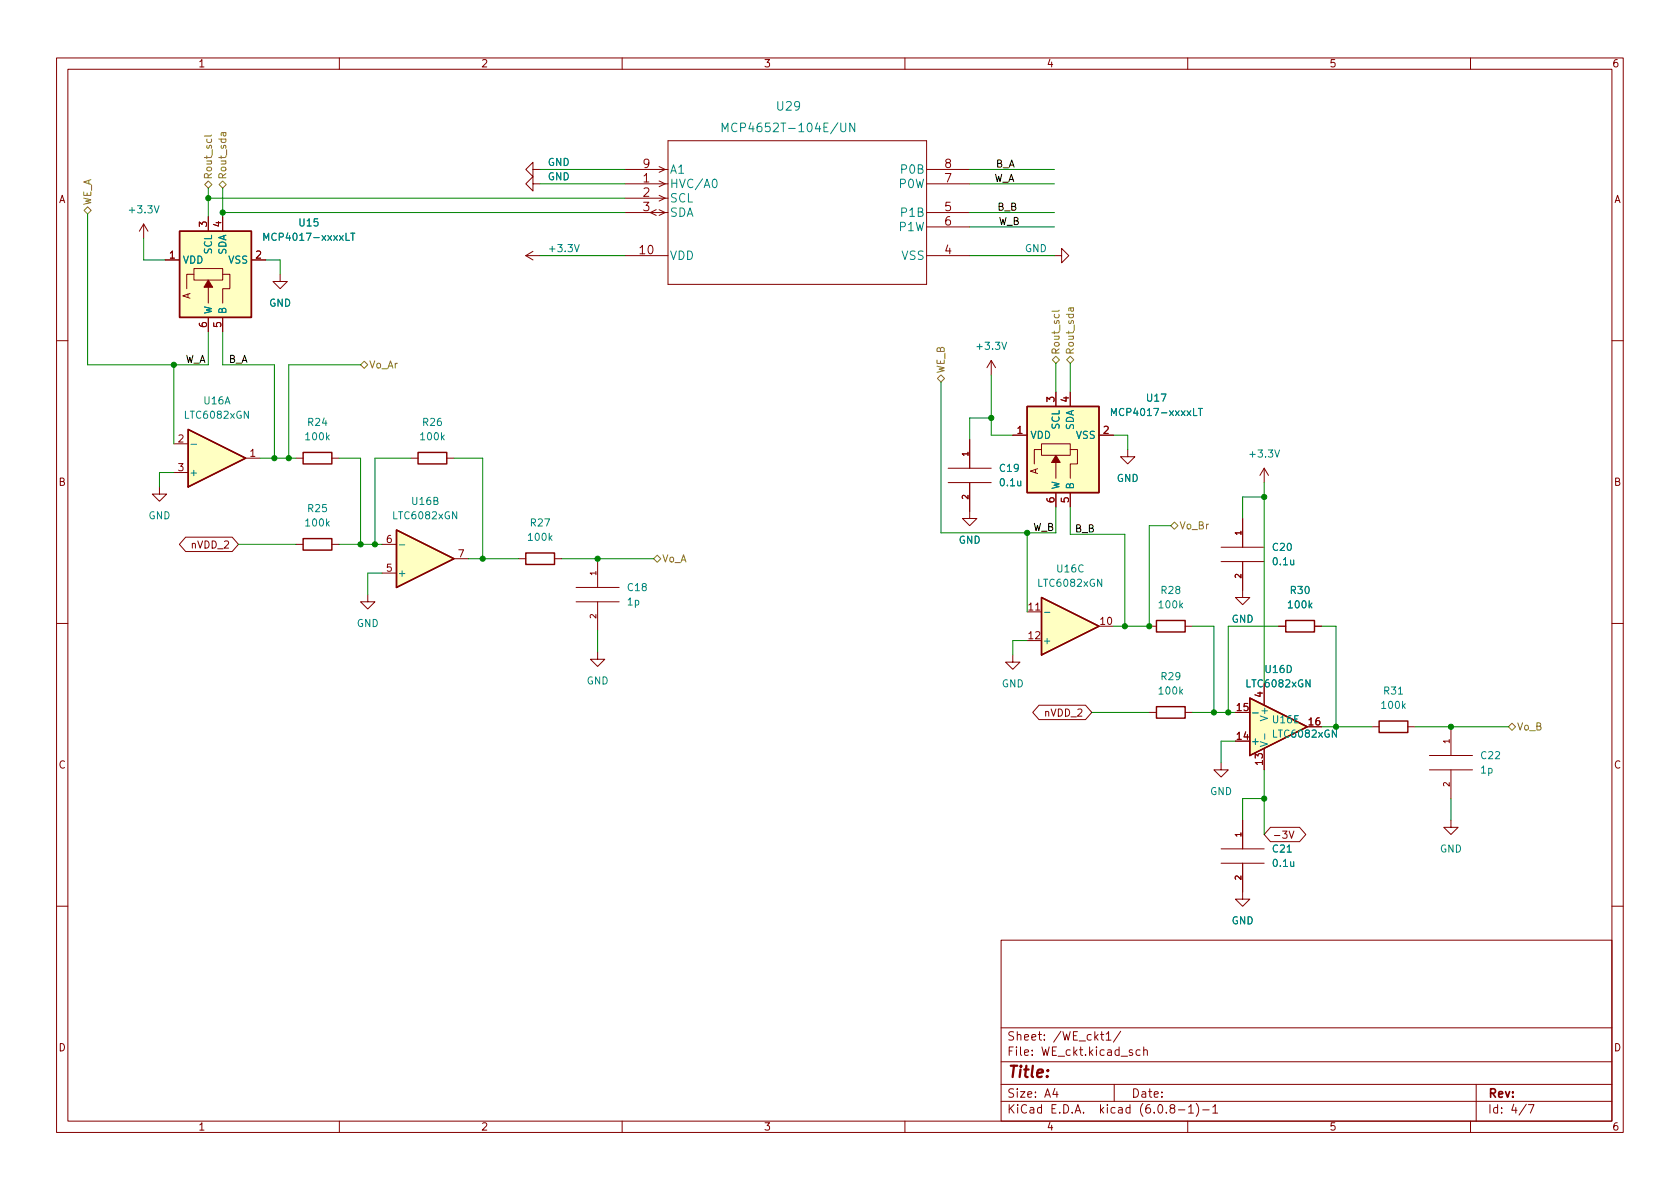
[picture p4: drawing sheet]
<svg xmlns="http://www.w3.org/2000/svg" width="297mm" height="210mm" viewBox="0 0 297 210" stroke-linecap="round" stroke-linejoin="round" font-family="sans-serif">
<g fill="none" stroke="#840000" stroke-width=".18">
<path d="M10 10.2h277v190.1h-277zM12 12.2h273v186.1h-273zM60 10.2v2M110 10.2v2M160 10.2v2M210 10.2v2M260 10.2v2M25.4 39.6l-.8 1.3M25.4 39.6v2.6M25.4 39.6l.8 1.3M36.8 38.3v2.6M39.4 38.3v2.6"/>
<path d="M94.2 32.5v-1.3l-1.2 1.3 1.2 1.3v-1.3h1.3M94.2 30v-1.3l-1.2 1.3 1.2 1.2v-1.2h1.3M110.5 32.5h7.6M110.5 35h7.6M110.5 37.6h7.6M110.5 30h7.6M116 37.1l-1 .5 1 .5M116.5 37.1l1.1 .5-1.1 .5M116.5 34.5l1.1 .5-1.1 .6M116.5 32l1.1 .5-1.1 .5M116.5 29.5l1.1 .5-1.1 .5M118.1 24.9h45.7v25.4h-45.7z"/>
<path d="M163.8 32.5h7.6M163.8 37.6h7.6M163.8 30h7.6M29.2 46h2.5M34.3 47.5h5.1v2h-5.1zM34.3 48.5h-1.3v2.5M36.8 50.8v2.8M36.8 56.1v2.6M39.4 48.5h1.2v2.5h-1.2v2.6M39.4 56.1v2.6M44.4 46h2.6M49.5 48.5v1.3h1.3l-1.3 1.2-1.2-1.2h1.2"/>
<path d="M93 45.2h2.5M93 45.2l1.2 .8M94.2 44.4l-1.2 .8M110.5 45.2h7.6M163.8 45.2h7.6M163.8 40.1h7.6M186.4 45.2h1.3v1.3l1.3-1.3-1.3-1.3v1.3M10 60.2h2M30.7 78.5h2.6M171.4 77.7v5.1M175.3 63.7l-.8 1.3M175.3 63.7v2.6"/>
<path d="M175.3 63.7l.7 1.3M179.1 77h2.5M184.1 78.5h5.1v2h-5.1zM184.1 79.5h-1.2v2.5M186.7 69.3v2.6M189.2 79.5h1.3v2.5h-1.3v2.6M189.2 69.3v2.6M194.3 77h2.5M199.4 79.5v1.3h1.3l-1.3 1.2-1.3-1.2h1.3M285 60.2h2M28.2 86.1v1.3h1.3l-1.3 1.2-1.3-1.2h1.3M30.7 83.6h2.6"/>
<path d="M32.8 95h8.3l1.1 1.3-1.1 1.2h-8.3l-1.1-1.2zM43.4 81h2.6M52.3 96.3h1.3M52.3 81h1.3M58.7 96.3h1.2M58.7 81h1.2M67.6 96.3h2.5M72.6 81h1.3M79 81h1.3M80.3 98.8h2.5M91.7 98.8h1.3M98 98.8h1.3"/>
<path d="M105.7 98.8v5.1M167.6 85.3h7.7M167.6 82.8h7.7M171.4 85.3v6.4h1.3l-1.3 1.3-1.2-1.3h1.2M186.7 81.8v2.8M186.7 87.1v2.6M189.2 87.1v2.6M215.9 99.3h7.6M215.9 96.8h7.6M219.7 99.3v6.4h1.3l-1.3 1.2-1.3-1.2h1.3M219.7 91.7v5.1M223.5 82.8v2.5"/>
<path d="M223.5 82.8l-.7 1.3M223.5 82.8l.8 1.3M10 110.2h2M65 105.2v1.2h1.3l-1.3 1.3-1.2-1.3h1.2M67.6 101.3h2.5M101.9 106.4h7.6M101.9 103.9h7.6M105.7 115.3v1.3h1.2l-1.2 1.3-1.3-1.3h1.3M105.7 106.4v5.1M179.1 115.8v1.3h1.2l-1.2 1.3-1.3-1.3h1.3M181.6 108.2h2.5M203.2 110.7h1.3"/>
<path d="M209.5 110.7h1.3M226.1 110.7h1.2M232.4 110.7h1.3M285 110.2h2M183.7 124.7h8.2l1.1 1.3-1.1 1.2h-8.2l-1.1-1.2zM203.2 126h1.3M209.5 126h1.3M215.9 134.9v1.2h1.3l-1.3 1.3-1.3-1.3h1.3M223.5 120.9v3.8M223.5 132.3v3.8M242.6 128.5h1.2M248.9 128.5h1.3"/>
<path d="M252.7 136.1h7.6M252.7 133.6h7.6M256.5 128.5v5.1M256.5 136.1v5.1M215.9 152.6h7.6M215.9 150.1h7.6M219.7 152.6v6.4h1.3l-1.3 1.3-1.3-1.3h1.3M219.7 145v5.1M224.6 146.3h5.2l1.1 1.3-1.1 1.2h-5.2l-1.1-1.2zM227.9 147l.5 1.2 .4-1.2M256.5 145v1.3h1.3l-1.3 1.3-1.2-1.3h1.2M10 160.2h2"/>
<path d="M177 166.3h108v32h-108zM285 160.2h2M60 198.3v2M110 198.3v2M160 198.3v2M177 194.8h108M177 191.8h108M177 187.8h108M177 181.8h108M186.5 192.5l-.4 1h1M186.9 193v1M194.6 182.9h.5"/>
<path d="M194.8 182.4v1.3l.3 .2M195.6 182.9l.4-.5v1.5M195.6 183.9h.8M197 191.8v3M198.1 182.4l-1.2 1.9M200.2 185.7l-.3-.1-.3 .2 .1 .3 .5 .1v.4h-.6M201.6 185.7l-.5-.1-.2 .3v.4l.1 .3h.6M202.2 185.8l.2-.2 .4 .1 .1 .9M202.2 185.1v1.5M207.1 196l-.2-.3v-.2l.2-.2 .5 .1 .1 .2-.1 .2-.6 .2-.1 .3v.4l.2 .1h.5l.1-.3-.1-.4-.2-.1M208.4 196.3h1.1M210 198.3v2"/>
<path d="M210.1 195.8l.5-.5v1.5M210.1 196.8h.9M211.5 195.1a1.72 1.72 0 0 1 0 2.3M212.6 196.3h1.2M214.4 195.8l.5-.5v1.5M214.4 196.8h.9M260 198.3v2M261 191.8v6.5M269.9 195.3l-1.3 1.9M270.2 195.3h1l-.6 1.5"/>
</g>
<g fill="none" stroke="#840000" stroke-width=".25">
<path d="M31.7 40.9h12.7v15.2h-12.7zM33.3 75.9l10.1 5.1-10.1 5.1zM181.6 71.9h12.7v15.2h-12.7zM53.6 95.2h5.1v2.1h-5.1zM53.6 80h5.1v2h-5.1zM70.1 93.7l10.2 5.1-10.2 5.1zM73.9 80h5.1v2h-5.1zM93 97.8h5v2h-5zM184.1 105.7l10.2 5-10.2 5.1zM204.5 109.7h5v2.1h-5zM227.3 109.7h5.1v2.1h-5.1zM204.5 125h5v2h-5z"/>
<path d="M221 123.4l10.1 5.1-10.1 5.1zM243.8 127.5h5.1v2h-5.1z"/>
</g>
<g fill="none" stroke="#008484" stroke-width=".18">
<path d="M126.1 31.8l.2-.1a.81 .81 0 0 1 .6 .6 .81 .81 0 0 1-.3 .8l-.2 .1a.81 .81 0 0 1-.3-1.4zM127.7 23.3v-1.5l.5 1.1 .5-1.1v1.5M151.1 21.8v1.5l-.8-1.5v1.5M46.7 42.5v-1.3l.4 .9 .4-.9v1.3M62 41.2h.7M62.4 41.2v1.3M33.8 78.6h.9M196.5 73.5v-1.3l.4 .9 .5-.9v1.3M211.9 72.2h.7M212.2 72.2v1.3M70.6 96.4h1M184.7 108.3h.9"/>
<path d="M221.5 126.1h1M223.6 129.8v.9"/>
</g>
<g fill="#ffffc2" stroke="#ffffc2" stroke-width=".18">
<path d="M33.3 75.9l10.1 5.1-10.1 5.1z"/>
<path d="M221 123.4l10.1 5.1-10.1 5.1z"/>
<path d="M70.1 93.7l10.2 5.1-10.2 5.1z"/>
<path d="M31.7 40.9h12.7v15.2h-12.7z"/>
<path d="M181.6 71.9h12.7v15.2h-12.7z"/>
<path d="M184.1 105.7l10.2 5-10.2 5.1z"/>
</g>
<g fill="#840000" stroke="#840000" stroke-width=".18">
<path d="M36.8 49.5l.8 1.3h-1.5z"/>
<path d="M186.7 80.5l.8 1.3h-1.6z"/>
</g>
<g fill="none" stroke="#848400" stroke-width=".18">
<path d="M14.9 37.2l.6-.6 .6 .6-.6 .6zM36.2 32.6l.6-.6 .7 .6-.7 .7zM37.4 23.9l-.2 .2h-1.1M38.7 32.6l.7-.6 .6 .6-.6 .7zM39.4 23.4l.1 .5 .1 .2 .3-.2v-.5M39.9 23.4l-.7 .1v.5M187.3 54.9l-.2 .1h-1.1M189.3 54.4v.5l.2 .1 .3-.1-.1-.5M189.8 54.4l-.8 .1v.5M63.8 64.5l.6-.6 .6 .6-.6 .6zM166.4 66.3l.6 .6-.6 .7-.7-.7zM186.1 63.6l.6-.6 .6 .6-.6 .7z"/>
<path d="M188.6 63.6l.6-.6 .7 .6-.7 .7zM115.6 98.8l.6-.6 .6 .6-.6 .6zM207 93l.6-.7 .7 .7-.7 .6zM266.7 128.5l.6-.6 .7 .6-.7 .7z"/>
</g>
<g fill="none" stroke="#008400" stroke-width=".18">
<path d="M15.5 37.8v26.7h21.3v-5.8M36.8 33.3v5M36.8 35h73.7M39.4 33.3v5M39.4 37.6h71.1M95.5 30h15M95.5 32.5h15M171.4 37.6h15M171.4 30h15M171.4 32.5h15M25.4 42.2v3.8h3.8M39.4 58.7v5.8h9.1v16.5"/>
<path d="M47 46h2.5v2.5M95.5 45.2h15M171.4 45.2h15M171.4 40.1h15M30.7 64.5v14M63.8 64.5h-12.7v16.5M166.4 67.6v26.6h20.3v-4.5M175.3 66.3v10.7h3.8M175.3 73.9h-3.9v3.8M186.7 64.3v5M189.2 64.3v5M196.8 77h2.6v2.5"/>
<path d="M30.7 83.6h-2.5v2.5M42.2 96.3h10.1M46 81h6.3M59.9 81h3.9v15.3M59.9 96.3h7.7M72.6 81h-6.3v15.3M80.3 81h5v17.8M82.8 98.8h8.9M99.3 98.8h16.3M181.6 94.2v14M189.2 89.7v4.8h9.7v16.2M207 93h-3.8v17.7h-6.4"/>
<path d="M223.5 85.3v35.6M223.5 87.9h-3.8v3.8M67.6 101.3h-2.6v3.9M105.7 111.5v3.8M181.6 113.3h-2.5v2.5M210.8 110.7h3.8v15.3M226.1 110.7h-8.9v15.3M233.7 110.7h2.5v17.8h6.4M193 126h10.2M210.8 126h7.6M218.4 131.1h-2.5v3.8M223.5 136.1v11.5"/>
<path d="M250.2 128.5h16.5M223.5 141.2h-3.8v3.8M256.5 141.2v3.8"/>
</g>
<g fill="#008400" stroke="#008400" stroke-width=".18">
<circle cx="48.5" cy="81" r=".46"/>
<circle cx="51.1" cy="81" r=".46"/>
<circle cx="30.7" cy="64.5" r=".46"/>
<circle cx="39.4" cy="37.6" r=".46"/>
<circle cx="36.8" cy="35" r=".46"/>
<circle cx="181.6" cy="94.2" r=".46"/>
<circle cx="198.9" cy="110.7" r=".46"/>
<circle cx="85.3" cy="98.8" r=".46"/>
<circle cx="66.3" cy="96.3" r=".46"/>
<circle cx="63.8" cy="96.3" r=".46"/>
<circle cx="105.7" cy="98.8" r=".46"/>
<circle cx="223.5" cy="87.9" r=".46"/>
<circle cx="217.2" cy="126" r=".46"/>
<circle cx="214.6" cy="126" r=".46"/>
<circle cx="203.2" cy="110.7" r=".46"/>
<circle cx="236.2" cy="128.5" r=".46"/>
<circle cx="223.5" cy="141.2" r=".46"/>
<circle cx="256.5" cy="128.5" r=".46"/>
<circle cx="175.3" cy="73.9" r=".46"/>
</g>
<text font-size="2.8" fill="#840000" x="178" y="190.6">Title:</text>
<g font-size="2.1" fill="#008484">
<text x="129.4" y="23.4">MCP4652T-104E/UN</text>
<text x="137.5" y="19.6">U29</text>
<text x="118.4" y="33.3">HVC/A0</text>
<text x="118.4" y="35.8">SCL</text>
<text x="118.4" y="30.7">A1</text>
<text x="159.1" y="33.3">P0W</text>
<text x="159.5" y="30.7">P0B</text>
<text x="118.4" y="38.3">SDA</text>
<text x="159.1" y="40.9">P1W</text>
<text x="159.5" y="38.3">P1B</text>
<text x="118.4" y="46">VDD</text>
<text x="159.4" y="46">VSS</text>
</g>
<g font-size="2.1" fill="#840000">
<text x="113.7" y="29.7">9</text>
<text x="167.1" y="29.7">8</text>
<text x="113.7" y="32.3">1</text>
<text x="113.7" y="34.8">2</text>
<text x="167.1" y="32.3">7</text>
<text x="113.7" y="37.3">3</text>
<text x="167.1" y="37.3">5</text>
<text x="167.1" y="39.9">6</text>
<text x="113.1" y="45">10</text>
<text x="167.1" y="45">4</text>
<text x="178" y="184">Sheet: /WE_ckt1/</text>
<text x="178" y="186.7">File: WE_ckt.kicad_sch</text>
<text x="178" y="196.9">KiCad E.D.A. kicad (6.0.8-1)-1</text>
<text x="178" y="194.1">Size: A4</text>
<text x="200" y="194.1">Date:</text>
<text x="263" y="194.1">Rev:</text>
<text x="263" y="196.9">Id: 4/7</text>
</g>
<g font-size="1.8" fill="#840000">
<text x="35" y="11.9">1</text>
<text x="85" y="11.9">2</text>
<text x="135" y="11.9">3</text>
<text x="185" y="11.9">4</text>
<text x="235" y="11.9">5</text>
<text x="285" y="11.9">6</text>
<text x="10.3" y="35.9">A</text>
<text x="285.3" y="35.9">A</text>
<text x="36.6" y="40.1" transform="rotate(-90 36.6 40.1)">3</text>
<text x="39.1" y="40.1" transform="rotate(-90 39.1 40.1)">4</text>
<text x="30" y="45.7">1</text>
<text x="45.2" y="45.7">2</text>
<text x="33.7" y="53" transform="rotate(-90 33.7 53)">A</text>
<text x="36.6" y="57.9" transform="rotate(-90 36.6 57.9)">6</text>
<text x="39.1" y="57.9" transform="rotate(-90 39.1 57.9)">5</text>
<text x="186.4" y="71.1" transform="rotate(-90 186.4 71.1)">3</text>
<text x="189" y="71.1" transform="rotate(-90 189 71.1)">4</text>
<text x="179.8" y="76.7">1</text>
<text x="195.1" y="76.7">2</text>
<text x="31.5" y="78.2">2</text>
<text x="31.5" y="83.3">3</text>
<text x="44.2" y="80.8">1</text>
<text x="183.5" y="83.9" transform="rotate(-90 183.5 83.9)">A</text>
<text x="10.3" y="85.9">B</text>
<text x="186.4" y="88.9" transform="rotate(-90 186.4 88.9)">6</text>
<text x="189" y="88.9" transform="rotate(-90 189 88.9)">5</text>
<text x="285.3" y="85.9">B</text>
<text x="34" y="97">nVDD_2</text>
<text x="68.3" y="101.1">5</text>
<text x="68.3" y="96">6</text>
<text x="81" y="98.5">7</text>
<text x="181.9" y="107.9">11</text>
<text x="181.9" y="113">12</text>
<text x="194.6" y="110.5">10</text>
<text x="218.7" y="125.7">15</text>
<text x="223.3" y="123.3" transform="rotate(-90 223.3 123.3)">4</text>
<text x="184.8" y="126.7">nVDD_2</text>
<text x="218.7" y="130.8">14</text>
<text x="231.4" y="128.3">16</text>
<text x="10.3" y="135.9">C</text>
<text x="223.3" y="135.2" transform="rotate(-90 223.3 135.2)">13</text>
<text x="285.3" y="135.9">C</text>
<text x="224.9" y="148.3">-3V</text>
<text x="10.3" y="185.9">D</text>
<text x="285.3" y="185.9">D</text>
<text x="35" y="199.9">1</text>
<text x="85" y="199.9">2</text>
<text x="135" y="199.9">3</text>
<text x="185" y="199.9">4</text>
<text x="235" y="199.9">5</text>
<text x="285" y="199.9">6</text>
</g>
<g font-size="1.8" fill="#008484">
<text x="96.8" y="29.3">GND</text>
<text x="96.8" y="31.9">GND</text>
<text x="23.1" y="37.7">+3.3V</text>
<text x="53" y="40">U15</text>
<text x="32.3" y="46.6">VDD</text>
<text x="37.5" y="44.9" transform="rotate(-90 37.5 44.9)">SCL</text>
<text x="40" y="45.1" transform="rotate(-90 40 45.1)">SDA</text>
<text x="40.4" y="46.6">VSS</text>
<text x="47.3" y="42.6">MCP4017-xxxxLT</text>
<text x="97.4" y="44.6">+3.3V</text>
<text x="181.2" y="44.6">GND</text>
<text x="37.5" y="55.6" transform="rotate(-90 37.5 55.6)">W</text>
<text x="40" y="55.6" transform="rotate(-90 40 55.6)">B</text>
<text x="47.6" y="54.2">GND</text>
<text x="172.9" y="61.8">+3.3V</text>
<text x="36.1" y="71.5">U16A</text>
<text x="202.8" y="71">U17</text>
<text x="32.8" y="74">LTC6082xGN</text>
<text x="54.2" y="77.8">100k</text>
<text x="54.5" y="75.3">R24</text>
<text x="74.5" y="77.8">100k</text>
<text x="74.8" y="75.3">R26</text>
<text x="182.1" y="77.6">VDD</text>
<text x="187.3" y="75.9" transform="rotate(-90 187.3 75.9)">SCL</text>
<text x="189.9" y="76.1" transform="rotate(-90 189.9 76.1)">SDA</text>
<text x="190.3" y="77.6">VSS</text>
<text x="197.2" y="73.6">MCP4017-xxxxLT</text>
<text x="176.8" y="83.4">C19</text>
<text x="221.2" y="80.9">+3.3V</text>
<text x="33.4" y="84.2">+</text>
<text x="72.9" y="89.3">U16B</text>
<text x="176.9" y="86">0.1u</text>
<text x="187.3" y="86.6" transform="rotate(-90 187.3 86.6)">W</text>
<text x="189.9" y="86.6" transform="rotate(-90 189.9 86.6)">B</text>
<text x="197.4" y="85.2">GND</text>
<text x="26.2" y="91.8">GND</text>
<text x="54.2" y="93.1">100k</text>
<text x="54.5" y="90.5">R25</text>
<text x="69.7" y="91.8">LTC6082xGN</text>
<text x="93.5" y="95.6">100k</text>
<text x="93.9" y="93.1">R27</text>
<text x="70.2" y="102">+</text>
<text x="169.5" y="96.1">GND</text>
<text x="187" y="101.2">U16C</text>
<text x="225.1" y="97.4">C20</text>
<text x="225.2" y="99.9">0.1u</text>
<text x="111" y="107.1">1p</text>
<text x="111" y="104.5">C18</text>
<text x="183.7" y="103.8">LTC6082xGN</text>
<text x="205" y="107.6">100k</text>
<text x="205.4" y="105">R28</text>
<text x="227.9" y="107.6">100k</text>
<text x="228.2" y="105">R30</text>
<text x="63.1" y="110.9">GND</text>
<text x="184.3" y="113.9">+</text>
<text x="217.7" y="110.1">GND</text>
<text x="223.8" y="119">U16D</text>
<text x="103.7" y="121">GND</text>
<text x="177.1" y="121.5">GND</text>
<text x="205" y="122.8">100k</text>
<text x="205.4" y="120.3">R29</text>
<text x="220.6" y="121.5">LTC6082xGN</text>
<text x="244.4" y="125.3">100k</text>
<text x="244.8" y="122.8">R31</text>
<text x="221.1" y="131.7">+</text>
<text x="224.2" y="127" transform="rotate(-90 224.2 127)">V+</text>
<text x="225.1" y="127.9">U16E</text>
<text x="225.2" y="130.4">LTC6082xGN</text>
<text x="224.2" y="132.2" transform="rotate(-90 224.2 132.2)">V-</text>
<text x="261.8" y="136.8">1p</text>
<text x="261.9" y="134.2">C22</text>
<text x="213.9" y="140.6">GND</text>
<text x="225.1" y="150.7">C21</text>
<text x="225.2" y="153.3">0.1u</text>
<text x="254.6" y="150.7">GND</text>
<text x="217.7" y="163.4">GND</text>
</g>
<g font-size="1.8">
<text x="176" y="29.6">B_A</text>
<text x="175.8" y="32.2">W_A</text>
<text x="176.3" y="37.2">B_B</text>
<text x="176.5" y="39.8">W_B</text>
<text x="32.8" y="64.2">W_A</text>
<text x="40.4" y="64.2">B_A</text>
<text x="182.6" y="93.9">W_B</text>
<text x="190" y="94.1">B_B</text>
</g>
<g font-size="1.8" fill="#848400">
<text x="37.5" y="31.8" transform="rotate(-90 37.5 31.8)">Rout_scl</text>
<text x="40" y="31.8" transform="rotate(-90 40 31.8)">Rout_sda</text>
<text x="16.1" y="36.4" transform="rotate(-90 16.1 36.4)">WE_A</text>
<text x="65.2" y="65.1">Vo_Ar</text>
<text x="187.3" y="62.8" transform="rotate(-90 187.3 62.8)">Rout_scl</text>
<text x="189.9" y="62.8" transform="rotate(-90 189.9 62.8)">Rout_sda</text>
<text x="167" y="66.1" transform="rotate(-90 167 66.1)">WE_B</text>
<text x="208.5" y="93.6">Vo_Br</text>
<text x="117" y="99.4">Vo_A</text>
<text x="268.2" y="129.2">Vo_B</text>
</g>
<g font-size="1.4" fill="#840000">
<text x="171.2" y="80.7" transform="rotate(-90 171.2 80.7)">1</text>
<text x="171.2" y="88.3" transform="rotate(-90 171.2 88.3)">2</text>
<text x="219.5" y="94.6" transform="rotate(-90 219.5 94.6)">1</text>
<text x="105.4" y="101.7" transform="rotate(-90 105.4 101.7)">1</text>
<text x="219.5" y="102.2" transform="rotate(-90 219.5 102.2)">2</text>
<text x="105.4" y="109.4" transform="rotate(-90 105.4 109.4)">2</text>
<text x="256.3" y="131.5" transform="rotate(-90 256.3 131.5)">1</text>
<text x="256.3" y="139.1" transform="rotate(-90 256.3 139.1)">2</text>
<text x="219.5" y="148" transform="rotate(-90 219.5 148)">1</text>
<text x="219.5" y="155.6" transform="rotate(-90 219.5 155.6)">2</text>
</g>
</svg>
